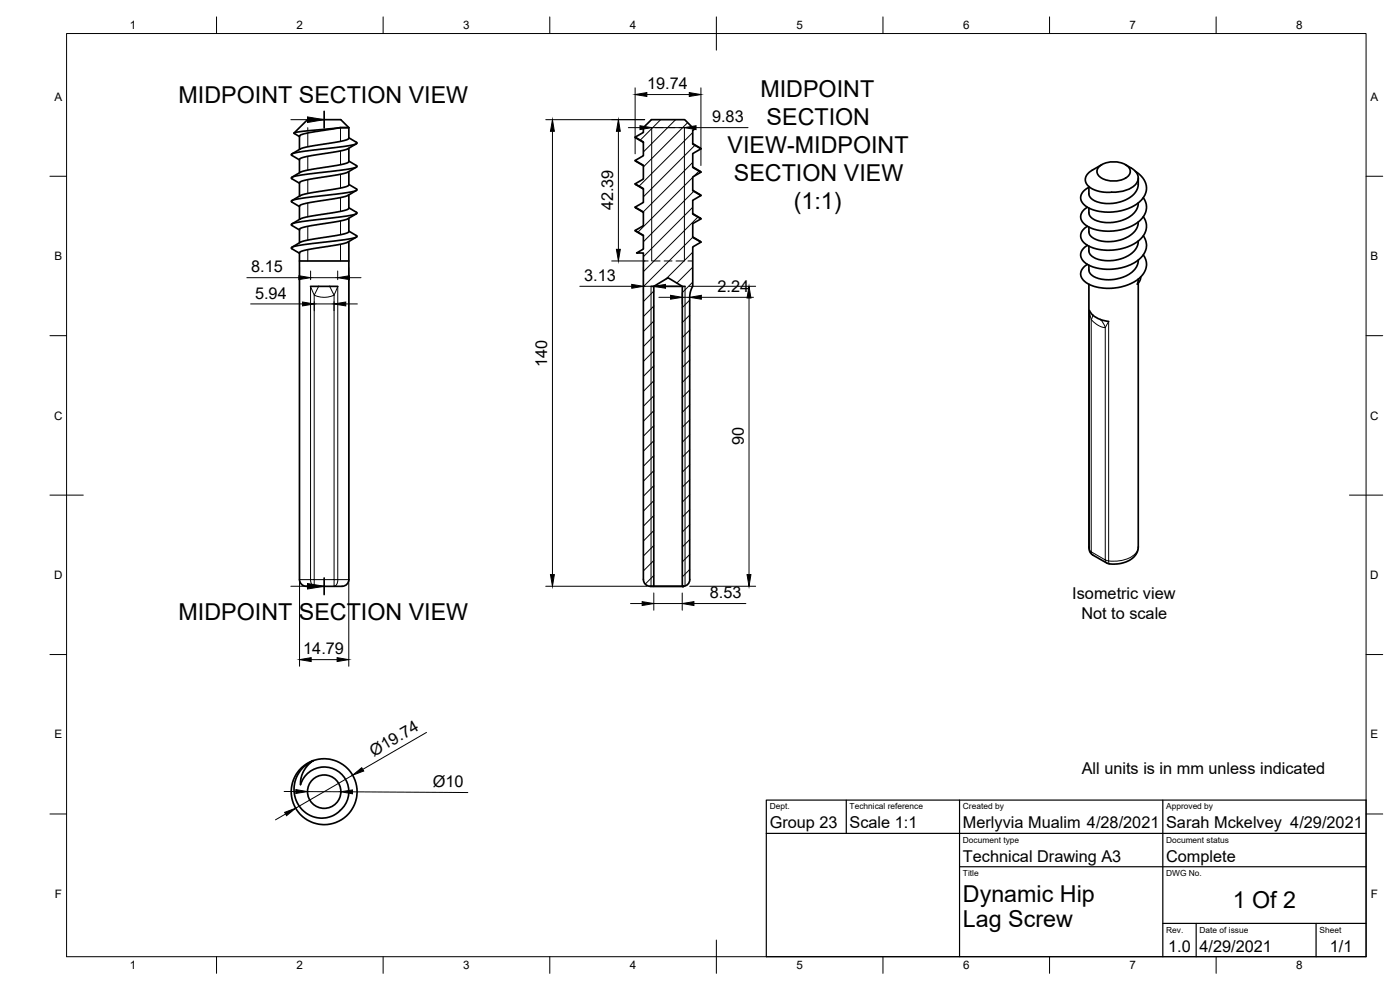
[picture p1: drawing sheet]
<svg xmlns="http://www.w3.org/2000/svg" width="420mm" height="297mm" viewBox="0 0 420 297" stroke-linecap="round" stroke-linejoin="round" font-family="sans-serif">
<!-- layer: Visible Narrow -->
<g fill="none" stroke="#000" stroke-width=".3">
<path d="M92.4 38.3v1M92.4 39.9v4.1M102.2 38.3v4.1M195.6 38.3v40M205.4 38.3v40M92.4 46.9v4.1M92.4 53.9v4.1M102.2 45.3v4.1M102.2 52.3v4.1M102.2 59.3v4.1M92.4 60.9v4.1M92.4 67.9v4.1"/>
<path d="M92.4 74.9v3.4M102.2 66.3v4.1M102.2 73.3v5M95.6 85.9l-1.3 2.6 1.8 .6h2.3a2.25 2.25 0 0 0 2.5-2l.5-1.2v88h-1.1v2M98.9 85.9l1.4 2.6v85.4h-6v-85.4l-1.1-2.6v88h1.1v2M195.4 85.9v90M205.6 85.9v89.9M327.5 95.9l1.7 1.5 1.2 .6a1.03 1.03 0 0 0 1.2 .3 1.03 1.03 0 0 0 .6-1l.5-.8v71.8M327.9 94.5l-.4 1.3M330.3 95.9l.8 1.1 .6 1.3v69.7l-4.2-2.4v-69.7l-.6-2.8v71.9M89.9 173.9h3.3a1.89 1.89 0 0 0 1.1 2M104.7 173.9h-3.3a1.89 1.89 0 0 1-1.1 2"/>
<path d="M326.8 164.1l.2 .9M327 165l.9 1.5M327 165v.4M332.7 168.3l.2 .9M332.7 168.3l-1-.3 .4 .9M341.6 164.1a5.2 5.2 0 0 1-4.8 4l-2.4 .3-1.7-.1"/>
</g>
<!-- layer: Visible -->
<g fill="none" stroke="#000" stroke-width=".51">
<path d="M88.3 39.9l4-4h10l2.4 2.4v3.2l-.4 .3-2.3 .7-10.9 1.8-3.5 1.9M102.1 38.3h2.6M102.1 38.3l-8.9 1.4-3 .8-.3 .3v4M102.1 38.3l-11.1 1.1-2.8 .5 1.7 1.1M104.7 58.5v4.1l-.2 .2-2.4 .6-10.9 1.9-1.1 .4-2.5 1.5M104.7 51.5v4l-.4 .4-2.7 .6-10.2 1.8-1.2 .4-2.6 1.5M104.7 44.5v4.1l-.4 .2-2.6 .7-10.7 1.9-3.4 1.8M104.7 55.3l2.3 1.4a.31 .31 0 0 1 .1 .4 .31 .31 0 0 1-.4 .1l-4 .8-11.7 1.4-3.1 .7a.31 .31 0 0 0-.4 .1 .31 .31 0 0 0 .1 .4l2.3 1.4M104.7 48.3l2.3 1.4a.38 .38 0 0 1 .1 .5 .38 .38 0 0 1-.6 .1l-3.8 .7-12.1 1.5-2.8 .6a.28 .28 0 0 0-.4 .2 .28 .28 0 0 0 .2 .3l2.3 1.4M104.7 41.3l2.3 1.4a.31 .31 0 0 1 .1 .4 .31 .31 0 0 1-.4 .2l-3.3 .6-11.7 1.4-3.8 .8a.31 .31 0 0 0-.4 .1 .31 .31 0 0 0 .1 .4l2.3 1.4M107 57.1l-2.6 1.6-1.3 .4-10.1 1.7-2.7 .7-.4 .3v4M107 50.1l-2.6 1.5-1.1 .4-10.2 1.7-3 .9-.2 .2v4"/>
<path d="M107 43.1l-3.6 1.9-10.8 1.8-2.4 .7-.3 .3v4M190.6 55.2l2.5 1.5M190.6 48.2l2.5 1.5M190.6 41.2l2.5 1.5M207.9 57.1l2.5 1.6M207.9 50.1l2.5 1.6M207.9 43.1l2.5 1.5M330 49.8a7.1 7.1 0 0 1 8.9 .5 2.1 2.1 0 0 1-1.1 3.2 7.2 7.2 0 0 1-8.2-1 1.89 1.89 0 0 1 .4-2.7zM330.7 49.4l-3.1 1.7-1.2 1.1-.6 1.3 .1 1.2 1.1 1.4 1.7 1 2.5 .5 2.4 .1M337.7 49.4a6.5 6.5 0 0 1 3.8 3.2 3.9 3.9 0 0 1-3.1 4.3l-2.8 .7-2 .1M340.7 51.4l1.8 1.5 1 1.4 .5 1.5v1.6l-.7 1.7-1.3 1.5-1.8 1.2-2.4 1.1-2.6 .6-3.8 .1-3.2-.6-1.9-.9-1.5-1.3-.5-1.6 .7-1.6 1.8-1.4M341.6 53.4l-.1 2.9-1.1 1.9-2.4 1.7-3.1 1-1.8 .2-2.4-.2-2.7-.9-1.1-1.4-.1-2.6"/>
<path d="M343.1 59.3l.8 1.6 .2 1.4-.2 1.3-.9 1.6-1.2 1.3-1.8 1.2-2.3 .9-2.2 .5-3.3 .3-2.4-.3-2.7-.8-1.5-1-1.1-1.3-.1-1.4 .7-1.4 1.2-1M89.9 78.3h14.8M104.7 65.5v4l-.3 .3-2.5 .7-10.8 1.8-3.5 1.9M104.7 69.3l2.3 1.4a.31 .31 0 0 1 .1 .4 .31 .31 0 0 1-.4 .2l-3.3 .6-11.7 1.4-3.8 .8a.31 .31 0 0 0-.4 .1 .31 .31 0 0 0 .1 .4l2.3 1.3M104.7 62.3l2.3 1.4a.34 .34 0 0 1 .1 .5 .34 .34 0 0 1-.5 .1l-3.7 .7-12.1 1.4-2.9 .7a.32 .32 0 0 0-.5 .1 .32 .32 0 0 0 .2 .4l2.3 1.4M104.7 72.5v101.4a2 2 0 0 1-2 2M107 71.1l-3.6 1.9-11.5 2-1.4 .4-.6 .4v98.1a2.04 2.04 0 0 0 2 2M107 64.1l-2.7 1.6-1.3 .4-10.2 1.7-2.5 .7-.4 .3v4M190.6 69.2l2.5 1.5M190.6 62.2l2.5 1.5M207.9 71.1l2.5 1.6M207.9 64.1l2.5 1.6"/>
<path d="M341.6 78l-.1 1.2-.5 .9-1.7 1.9-2.3 1.2-3.3 .7-3.1-.1-2.6-.9-1.1-1.2-.1-2.1M341.6 72.3l-.6 2.1-1.7 1.9-2.3 1.2-3.2 .7-3.2-.2-2.5-.8-1.2-1.2-.1-2.1M341.6 66.6l-.4 1.8-1.5 1.9-2.5 1.4-3.2 .7-3.4-.1-2.3-.8-1.4-1.3-.1-2.1M341.6 60.9l-.4 1.7-1.5 1.9-2.5 1.4-3.4 .8-3.2-.1-2.6-.9-1.1-1.2-.1-2.1M343.1 76.5l.8 1.5 .2 1.6-.2 1.1-.9 1.6-1.1 1.2-1.5 1.1-2.3 1-2.5 .7-3.5 .2-2.5-.3-1.9-.5-1.8-.9-1.2-1.3-.4-1.4 .6-1.6 1.4-1.2M343.1 70.7l.8 1.5 .2 1.5-.2 1.3-1 1.8-1.3 1.3-2.2 1.3-3.9 1.2-3.4 .2-2.3-.3-2.4-.7-1.6-.8-1.1-1.2-.4-1.7 .6-1.3 1.4-1.2M343.1 65l.8 1.6 .2 1.6-.5 1.7-.6 1.1-1.2 1.2-1.8 1.2-2.3 .9-2.2 .6-3.4 .2-2.5-.3-2.5-.8-1.5-.9-1-1.3-.2-1.5 .6-1.4 1.3-1M93.2 85.9h8.2M195.4 85.9h10.2M196.2 85.9l4.3-2.6 4.3 2.6v90h.2h-9.9h1.1zM327 93.1a6.8 6.8 0 0 0 5.7 3.3M341.6 85v79.5l-.7 1.8-1.7 1.7-2 .9-2.7 .4-2.1-.3-4.5-2.5-.7-.8-.4-1.2v-79.2"/>
<path d="M342.3 83.1l-.2 1.1-.8 1.1 .3-1.6M91.9 175.9h10.8M193.1 173.9v-98h-2l2-1.2v-4.1l-2.5-1.4 2.5-1.5v-4.1l-2.5-1.4 2.5-1.5v-4.1l-2.5-1.4 2.5-1.5v-4.1l-2.5-1.4 2.5-1.5v-4.1l-2.5-1.4 2.5-1.5v-1.4l2.4-2.4h10l2.9 2.9-.5 .3v4.1l2.5 1.4-2.5 1.5v4.1l2.5 1.5-2.5 1.4v4.1l2.5 1.5-2.5 1.4v4.1l2.5 1.5-2.5 1.4v4.1l2.5 1.5-2.5 1.4v11.8a6.3 6.3 0 0 0-.9 3.3v84.7a1.96 1.96 0 0 1-2 2M193.1 173.9a2 2 0 0 0 2 2M196.2 175.9h8.6M90.9 230.4l1.2-1.1 1.9-1.1a8.2 8.2 0 0 0-3.8 7.2 7.4 7.4 0 0 1 11.8-3.6 7.4 7.4 0 0 1-1 12.3 8.5 8.5 0 0 1-10.4-1.2 8.5 8.5 0 0 1-1.3-10.4z"/>
<circle cx="97.3" cy="237.5" r="9.9"/>
<circle cx="97.3" cy="237.5" r="5"/>
</g>
<circle cx="205" cy="175.9" r=".24" fill="#000" stroke="#000" stroke-width=".3"/>
<!-- layer: Hidden Narrow -->
<path d="M193.1 38.3h2.3M196.6 38.3h2.4M200.2 38.3h2.4M203.8 38.3h2.3M193.1 78.3h1.4M195.7 78.3h2.4M199.3 78.3h2.4M202.9 78.3h2.4M206.5 78.3h1.4" fill="none" stroke="#000" stroke-width=".3"/>
<!-- layer: Border -->
<g fill="none" stroke="#000" stroke-width=".3">
<path d="M20 10.1h390v276.9h-390zM65 5.1v5M115 5.1v5M165 5.1v5M215 5.1v10M265 5.1v5M315 5.1v5M365 5.1v5M15 52.9h5M410 52.9h5M15 100.7h5M410 100.7h5"/>
<path d="M15 148.6h10M405 148.6h10M15 196.4h5M410 196.4h5M15 244.2h5M410 244.2h5M65 287v5M115 287v5M165 287v5M215 282.1v9.9M265 287v5M315 287v5"/>
<path d="M365 287v5"/>
</g>
<!-- layer: TitleBlock -->
<path d="M230 240.1h180v46.9h-180zM230 250h180M254 240.1v9.9M288 240.1v46.9M349 240.1v46.9M288 260.1h122M349 277.1h61M359 277.1v9.9M395 277.1v9.9" fill="none" stroke="#000" stroke-width=".36"/>
<!-- layer: Hatching -->
<g fill="none" stroke="#000" stroke-width=".3">
<path d="M198.3 35.9l-6.1 6.1M202.8 35.9l-9.7 9.7M206.4 36.8l-13.3 13.3M207.9 39.8l-16.1 16M207.9 48.8l-14.8 14.8M207.9 53.2l-16.4 16.4M208.2 57.4l-15.1 15.1M208.5 43.6l-15.4 15.4M209.8 51.3l-1.6 1.6M207.9 62.2l-14.8 14.8M207.9 71.2l-14.8 14.8M207.9 75.7l-8.1 8"/>
<path d="M209.4 65.1l-16.3 16.4M196.2 87.3l-3.1 3.2M196.2 91.8l-3.1 3.2M196.2 96.3l-3.1 3.1M207 90.1l-2.3 2.2M207 94.5l-2.3 2.3M207 99l-2.3 2.3M207.9 80.2l-4.8 4.7M207.9 84.7l-3.2 3.1M196.2 100.8l-3.1 3.2M196.2 105.3l-3.1 3.1M196.2 109.8l-3.1 3.1"/>
<path d="M196.2 114.3l-3.1 3.1M196.2 118.8l-3.1 3.1M207 103.5l-2.3 2.3M207 108l-2.3 2.2M207 112.5l-2.3 2.3M207 117l-2.3 2.2M196.2 123.3l-3.1 3.1M196.2 127.7l-3.1 3.2M196.2 132.3l-3.1 3.1M196.2 136.7l-3.1 3.2M207 121.5l-2.3 2.2M207 126l-2.3 2.2"/>
<path d="M207 130.5l-2.3 2.2M207 134.9l-2.3 2.3M207 139.5l-2.3 2.2M196.2 141.2l-3.1 3.2M196.2 145.7l-3.1 3.2M196.2 150.2l-3.1 3.1M196.2 154.7l-3.1 3.1M196.2 159.2l-3.1 3.1M207 143.9l-2.3 2.3M207 148.4l-2.3 2.3M207 152.9l-2.3 2.3M207 157.4l-2.3 2.2"/>
<path d="M196.2 163.7l-3.1 3.1M196.2 168.2l-3.1 3.1M196.2 172.7l-2.6 2.6M207 161.9l-2.3 2.2M207 166.4l-2.3 2.2M207 170.9l-2.3 2.2"/>
</g>
<!-- layer: Annotations -->
<path d="M97.3 33.4v5M97.3 173.4v5" fill="none" stroke="#000" stroke-width=".51"/>
<path d="M87.3 35.9h5M87.3 175.9h5" fill="none" stroke="#000" stroke-width=".3"/>
<path d="M92.3 35.1l5 .8-5 .9zM92.3 175.1l5 .8-5 .8z" fill="#000" stroke="#000" stroke-width=".3"/>
<!-- layer: Dimensions -->
<g fill="none" stroke="#000" stroke-width=".3">
<path d="M163.8 35.9h29.7M165.8 39.4v133M185.6 39.4v35.4M188.6 38.3h3.5M190.6 26.4v19.8M194.1 28.4h12.8M195.6 38.3h9.8M208.9 38.3h15.6M210.4 26.4v23.3M183.6 78.3h10M74.1 83.3h15.6M75.2 91.2h15.6"/>
<path d="M89.9 80.3v119.6M93.2 81.3v2.6M93.2 83.3h8.1M94.3 90.5v2.7M94.3 91.2h5.9M100.2 90.5v2.7M101.3 81.3v2.6M103.8 91.2h3.5M104.7 80.3v119.6M104.9 83.3h3.5M174 85.9h15.6M193.1 85.9h3.1"/>
<path d="M193.1 80.3v7.6M197.7 89.2h3.6M199.7 85.9h3.5M204.7 87.9v3.3M204.7 89.2h2.3M206.8 85.9h20M210.5 89.2h15.6M224.8 89.4v83M163.8 175.9h30.4M196.2 177.9v5.2M204.7 177.9v5.2M207 175.9h19.8"/>
<path d="M93.4 197.9h7.8M189.2 181.1h3.5M196.2 181.1h8.5M208.3 181.1h15.5M128 219.8l-19.1 11.1M85.3 237.5h3.5M92.3 237.5l10 .1M105.8 237.6l34.6 .2M105.8 232.6l-17.1 9.9M85.7 244.2l-3 1.8"/>
</g>
<g fill="#000" stroke="#000" stroke-width=".3">
<path d="M165.8 35.9l.6 3.5h-1.2zM185.6 35.9l.6 3.5h-1.2zM192.1 37.7l3.5 .6-3.5 .6zM190.6 28.4l3.5-.6v1.1zM206.9 27.8l3.5 .6-3.5 .5zM205.4 38.3l3.5-.6v1.2zM185 74.8h1.2l-.6 3.5zM89.7 82.7l3.5 .6-3.5 .6zM90.8 90.6l3.5 .6-3.5 .6zM100.2 91.2l3.6-.6v1.2zM101.3 83.3l3.6-.6v1.2zM189.6 85.3l3.5 .6-3.5 .6z"/>
<path d="M196.2 85.9l3.5-.6v1.2zM201.3 88.6l3.4 .6-3.4 .6zM207 89.2l3.5-.6v1.2zM224.8 85.9l.6 3.5h-1.2zM165.2 172.4h1.2l-.6 3.5zM224.2 172.4h1.2l-.6 3.5zM89.9 197.9l3.5-.6v1.2zM101.2 197.3l3.5 .6-3.5 .6zM192.7 180.5l3.5 .6-3.5 .6zM204.7 181.1l3.6-.6v1.2zM88.8 236.9l3.5 .6-3.5 .6zM102.3 237.6l3.5-.6v1.2z"/>
<path d="M105.8 232.6l2.8-2.3 .6 1zM85.4 243.7l3.3-1.2-2.7 2.2z"/>
</g>
<g font-size="7">
<text x="228.2" y="29">MIDPOINT</text>
<text x="53.6" y="30.8">MIDPOINT SECTION VIEW</text>
<text x="230.1" y="37.4">SECTION</text>
<text x="218.4" y="45.9">VIEW-MIDPOINT</text>
<text x="220.3" y="54.3">SECTION VIEW</text>
<text x="238.2" y="62.7">(1:1)</text>
<text x="53.6" y="186">MIDPOINT SECTION VIEW</text>
<text x="289" y="270.6">Dynamic Hip</text>
<text x="370" y="272.3">1 Of 2</text>
<text x="289" y="278.1">Lag Screw</text>
</g>
<g font-size="4.9">
<text x="194.2" y="26.8">19.74</text>
<text x="213.7" y="36.7">9.83</text>
<text x="184" y="63.1" transform="rotate(-90 184 63.1)">42.39</text>
<text x="75.4" y="81.8">8.15</text>
<text x="76.5" y="89.6">5.94</text>
<text x="175.3" y="84.3">3.13</text>
<text x="215.3" y="87.7">2.24</text>
<text x="164.2" y="110.1" transform="rotate(-90 164.2 110.1)">140</text>
<text x="223.2" y="133.6" transform="rotate(-90 223.2 133.6)">90</text>
<text x="213" y="179.5">8.53</text>
<text x="321.8" y="179.8">Isometric view</text>
<text x="324.5" y="185.6">Not to scale</text>
<text x="91" y="196.3">14.79</text>
<text x="112.2" y="227" transform="rotate(-30 112.2 227)">Ø19.74</text>
<text x="324.7" y="232.3">All units is in mm unless indicated</text>
<text x="129.9" y="236.1">Ø10</text>
<text x="231" y="248.5">Group 23</text>
<text x="255" y="248.5">Scale 1:1</text>
<text x="289" y="248.5">Merlyvia Mualim 4/28/2021</text>
<text x="350" y="248.5">Sarah Mckelvey 4/29/2021</text>
<text x="289" y="258.6">Technical Drawing A3</text>
<text x="350" y="258.6">Complete</text>
<text x="350.6" y="285.7">1.0</text>
<text x="360" y="285.5">4/29/2021</text>
<text x="399.1" y="285.7">1/1</text>
</g>
<g font-size="3.5">
<text x="39" y="8.8">1</text>
<text x="89" y="8.8">2</text>
<text x="139" y="8.8">3</text>
<text x="189" y="8.8">4</text>
<text x="239" y="8.8">5</text>
<text x="289" y="8.8">6</text>
<text x="339" y="8.8">7</text>
<text x="389" y="8.8">8</text>
<text x="16.3" y="30.2">A</text>
<text x="411.3" y="30.2">A</text>
<text x="16.3" y="78">B</text>
<text x="411.3" y="78">B</text>
<text x="16.2" y="125.9">C</text>
<text x="411.2" y="125.9">C</text>
<text x="16.2" y="173.7">D</text>
<text x="411.2" y="173.7">D</text>
<text x="16.3" y="221.6">E</text>
<text x="411.3" y="221.6">E</text>
<text x="16.4" y="269.4">F</text>
<text x="411.4" y="269.4">F</text>
<text x="39" y="290.8">1</text>
<text x="89" y="290.8">2</text>
<text x="139" y="290.8">3</text>
<text x="189" y="290.8">4</text>
<text x="239" y="290.8">5</text>
<text x="289" y="290.8">6</text>
<text x="339" y="290.8">7</text>
<text x="389" y="290.8">8</text>
</g>
<g font-size="2.5">
<text x="231" y="242.9">Dept.</text>
<text x="255" y="242.9">Technical reference</text>
<text x="289" y="242.9">Created by</text>
<text x="350" y="242.9">Approved by</text>
<text x="289" y="252.8">Document type</text>
<text x="350" y="252.8">Document status</text>
<text x="289" y="262.9">Title</text>
<text x="350" y="262.9">DWG No.</text>
<text x="350" y="279.9">Rev.</text>
<text x="360" y="279.9">Date of issue</text>
<text x="396" y="279.9">Sheet</text>
</g>
</svg>
